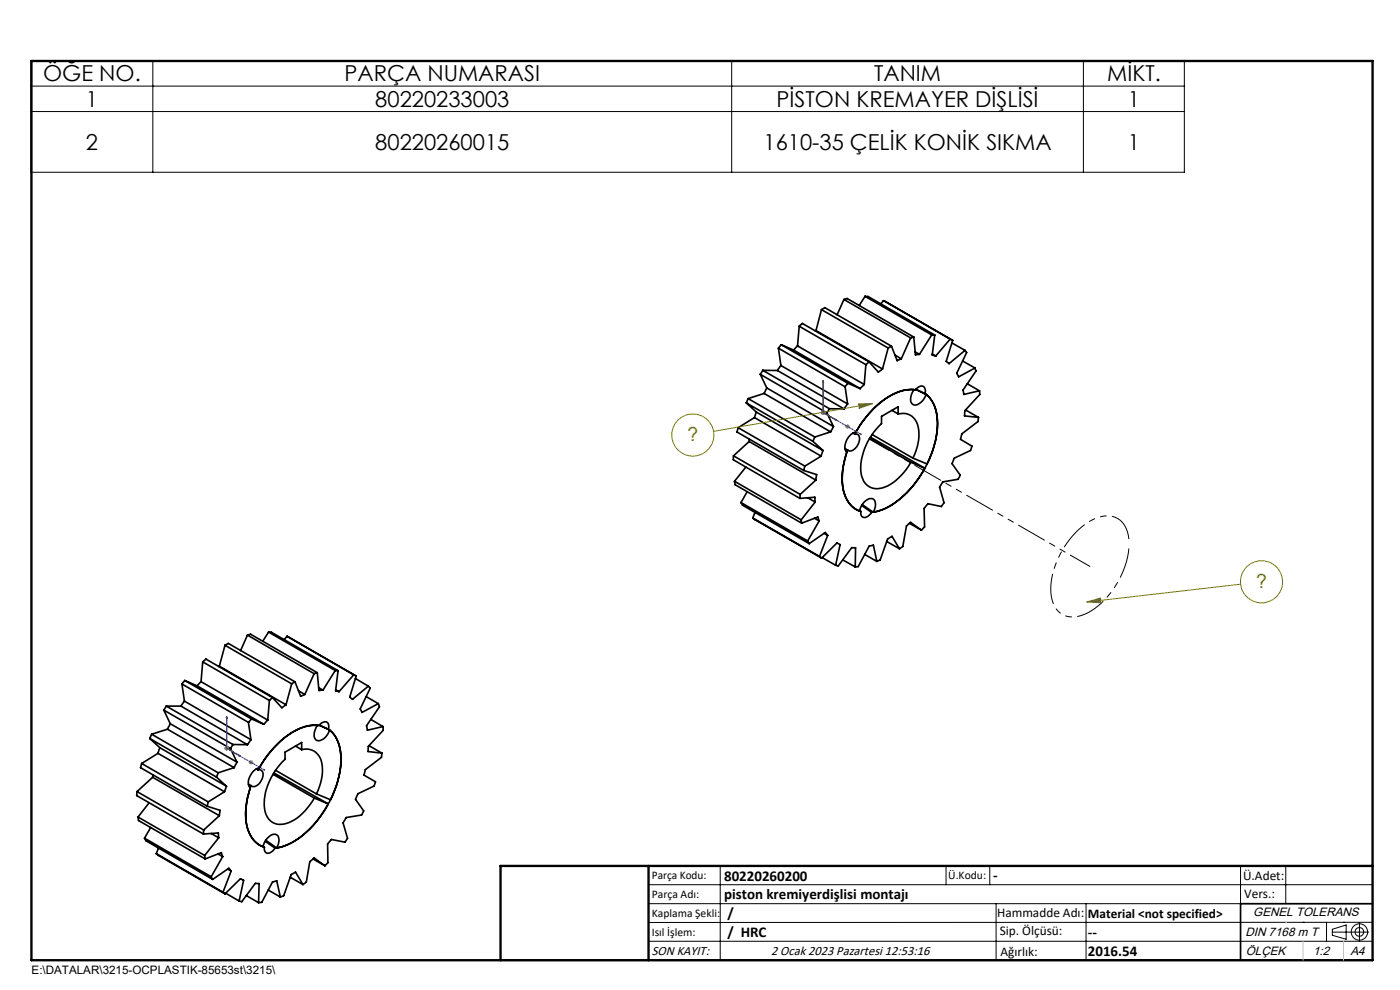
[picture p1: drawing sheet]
<svg xmlns="http://www.w3.org/2000/svg" width="297mm" height="210mm" viewBox="0 0 297 210" stroke-linecap="round" stroke-linejoin="round" font-family="sans-serif">
<g fill="none" stroke="#000" stroke-width=".35">
<path d="M161.3 79.4l14.1 8.2M161.3 79.4l1.4 2.9M161.8 78.6l-.5 .8M161.8 78.6l14.2 8.1M161.8 78.6h3.1M164.9 78.6l14.2 8.1M165.1 73.9l14.2 8.1M165.1 73.9l.6 3.6M165.7 77.5l-.8 1.1M165.7 77.5l14.1 8.2M165.7 73.1l-.6 .8M165.7 73.1l14.2 8.2"/>
<path d="M165.7 73.1l2.6 1.2M168.3 74.3l14.2 8.1M169.2 73.4l-.9 .9M169.2 73.4l14.1 8.2M169.5 69.2l.7-.6 14.2 8.2M169.5 69.2l14.2 8.2M169.5 69.2l-.3 4.2M173.1 70.1l14.1 8.2M173.1 70.1l-.1 .1M174.3 65.7l.7-.4 14.1 8.1M174.3 65.7l14.1 8.1M174.3 65.7l-1.2 4.4"/>
<path d="M179 63.5l.7-.2 14.2 8.2M179 63.5l14.2 8.2M179 63.5l-1.4 3.3M183.5 62.9h.7l14.1 8.2M183.5 62.9l14.2 8.1M183.5 62.9l-1.2 1.9M183.7 77.4l-.4 4.2M184.4 76.8l-.7 .6M184.4 76.8l1.9 2.1 .9-.6M187.4 63.8l14.7 8.4M187.4 63.8l14.2 8.1M187.4 63.8l-.6 .7"/>
<path d="M188.4 73.8l-1.2 4.5M189.1 73.4l-.7 .4M189.1 73.4l1.2 3.1 .9-.4M189.9 75.3l1.3 .8M193.2 71.7l-2 4.4M193.9 71.5l-.7 .2M193.9 71.5l.3 3.8 .9-.1M194.1 74.6l1 .6M197.7 71l.6 .1M197.7 71l-2.6 4.2M197.8 75.1l.7 .4M198.3 71.1l-.5 4.2 .7 .2"/>
<path d="M201.6 71.9l.5 .3M201.6 71.9l-3.1 3.6M201.9 72.7l2.8 1.6M202.1 72.2l-1.3 4.5 .5 .4 3.4-2.8M204.2 76.6l2.6 1.5M204.7 74.3l.4 .5-2.1 4.4 .3 .6 .1 .1 3.4-1.8M206.8 78.1l.2 .6-2.7 4.1 .2 .9 3.3-.8M155.6 96.7v.8l14.1 8.2M155.6 96.7l14.2 8.2M156.6 90.7l-.2 .9 14.1 8.2M156.6 90.7l14.1 8.2M158.2 99.1l-2.4 3"/>
<path d="M158.3 85.5l14.2 8.1M158.3 85.5l2.1 1.9M158.7 84.6l-.4 .9M158.7 84.6l14.2 8.1M158.9 93.7l14.2 8.1M158.9 93.7l-3.3 3M159 93.2l-.1 .5M160.1 88.6l-3.5 2.1M160.1 88.6l14.1 8.2M160.4 87.4l-.3 1.2M160.4 87.4l14.2 8.2M162.1 83.5l-3.4 1.1"/>
<path d="M162.1 83.5l14.1 8.1M162.7 82.3l-.6 1.2M162.7 82.3l14.1 8.2M170.5 99.8l2.7 .9-.1 1.1M170.7 98.9l-.2 .9M172.5 93.6l2.1 2M172.9 92.7l-.4 .9M174.2 96.8l-3.5 2.1M174.6 95.6l-.4 1.2M175.4 87.6l1.4 2.9M176 86.7l-.6 .9M176 86.7h3.1"/>
<path d="M176.2 91.6l-3.3 1.1M176.8 90.5l-.6 1.1M179.2 95.1l.6 .4M179.3 82l.5 3.7M179.8 95.5a13.9 13.9 0 0 0-.2 10.3l.3 .6a4.7 4.7 0 0 0 2.5 2 3.1 3.1 0 0 1 2.5-2.6 1.4 1.4 0 0 1 .7 2l-.4 .8M179.8 85.7l-.7 1M179.9 81.3l-.6 .7M179.9 81.3l2.6 1.1M180.9 91.9l.4 .2M181.3 92.1a.96 .96 0 0 1 1 .4 .96 .96 0 0 1 0 1.1 2.19 2.19 0 0 1-2.3 2l-.2-.1M183.3 81.6l-.8 .8M184.5 93l8.7 5.1"/>
<path d="M184.6 92.7l11.6 6.6M185 92.2l8.7 5M189.2 87.1l1.3 .7M190.5 87.8a3.4 3.4 0 0 1 4.4 3.5 11.3 11.3 0 0 1-1.2 5.9M190.5 87.8v-1.5l-3.5 2v1.5a12.8 12.8 0 0 0-4.2 11.2 3.4 3.4 0 0 0 5 2.3 12 12 0 0 0 5.4-5.2M193.2 98.1l3 1.2M194.3 82.6l2.2 1.1M194.3 82.6l1.9 .9M196.2 99.3a19.2 19.2 0 0 1-9.4 9l-1.6 .3M196.2 83.5a.99 .99 0 0 0 0-1.2 .99 .99 0 0 0-1.2-.3l-.8 .7a10 10 0 0 0-7.3 2.6 22.2 22.2 0 0 0-5.3 6.3 3.3 3.3 0 0 0-2.1 4.1l.1 .2a13.9 13.9 0 0 0-.2 9.6l.7 1.2a4.8 4.8 0 0 0 2.5 1.8M196.2 83.5a7.3 7.3 0 0 1 2.7 6.4 22.1 22.1 0 0 1-11 17.9l-1.6 .6-1.4 .3M196.5 83.7a2.7 2.7 0 0 1-2.7 2.2 1.75 1.75 0 0 1-.3-2.5l.4-.8a11 11 0 0 0-8.1 3.6l-2.7 3.2-1.8 2.7"/>
<path d="M196.5 83.7a7.9 7.9 0 0 1 2.4 6.9 21.4 21.4 0 0 1-2.2 7.8l-3-1.2M204.8 87l2.8 1.5M205.2 81.4l2.6 1.5M207.6 88.5l-.1 .9-3.5 2.6-.1 .5-.1 .7 2.4 1.4-.3 1-3.4 1.6-.5 1.1 1.7 2.5-.1 .3-.3 .6-3.3 .5-.7 1.1 1 3.3-.6 .8-2.8-.6-.5 .5-.4 .5 .1 4-.6 .7M207.8 82.9l.1 .8-3.2 3.4-.1 1v.1l3 .3M155.8 102.1l.2 .7 14.1 8.2M155.8 102.1l14.2 8.2M157.2 106.6l.3 .6 14.2 8.1M157.2 106.6l14.1 8.2M158.5 104.3l-1.3 2.3M159.7 109.9l14.6 8.5M159.7 109.9l14.1 8.1"/>
<path d="M160.2 108.7l-.5 1.2M169.7 105.7l3.2-.2v1M169.8 104.9l-.1 .8M170 110.3l.1 .7M171.3 114.8l.4 .5M171.3 105.6l1.6 .9M172.8 109.9l1 .6M172.9 106.5l-2.9 3.8M173.1 101.8l-3.3 3.1M173.8 110.5l-.3-.8-3.4 1.3M173.8 110.5l-2.5 4.3M173.8 118l.5 .4"/>
<path d="M174.3 118.4l3.3-3.2 .4 .2 .2 .1-.9 4.4M174.4 118.3l2.9 1.6M174.8 113.1l.8 .5M175.6 113.6l-.5-.6-3.4 2.3M175.6 113.6l-1.8 4.4M177.3 119.9l.5 .1 2.9-3.8h.8l-.1 4.1M178.8 118.8l2.6 1.5M182.4 108.3l.2 .2M182.6 108.5a.96 .96 0 0 0 .5 1.2 .96 .96 0 0 0 1.3-.4l.5-.6M182.8 107.2l2.1 1.5M183 107.1l2.2 1.5M183.4 117.6l2.6 1.5"/>
<path d="M186 119.1l-.7-3.5-.5 .1-.4 .2-2.3 4.3-.7 .1M188.1 114.9l2.7 1.5M190.8 116.4l-1.6-2.6-.9 .5-1.6 4.5-.7 .3M192.9 111l2.6 1.5M195.5 112.5l-2.3-1.7-.4 .3-.5 .5-.8 4.3-.7 .5M47.7 136.9l.7-.4 14.2 8.1M47.7 136.9l14.2 8.2M47.7 136.9l-1.2 4.4M52.5 134.7l.7-.2 14.1 8.2M52.5 134.7l14.1 8.2M52.5 134.7l-1.5 3.3M57 134.1h.6l14.1 8.2"/>
<path d="M57 134.1l14.1 8.1M57 134.1l-1.3 1.9M60.9 135l14.7 8.4M60.9 135l14.1 8.1M60.9 135l-.6 .7M31.8 156.7l14.1 8.1M31.8 156.7l2.1 1.9M32.2 155.7l-.4 1M32.2 155.7l14.1 8.2M33.5 159.8l-3.4 2.2M33.5 159.8l14.1 8.1M33.9 158.6l-.4 1.2"/>
<path d="M33.9 158.6l14.1 8.2M34.7 150.6l14.2 8.2M34.7 150.6l1.4 2.9M35.3 149.8l-.6 .8M35.3 149.8l14.1 8.1M35.3 149.8h3.1M35.5 154.7l-3.3 1M35.5 154.7l14.2 8.1M36.1 153.5l-.6 1.2M36.1 153.5l14.2 8.2M38.4 149.8l14.1 8.2M38.6 145.1l14.1 8.1"/>
<path d="M38.6 145.1l.5 3.6M39.1 148.7l-.7 1.1M39.1 148.7l14.1 8.2M39.2 144.3l-.6 .8M39.2 144.3l14.1 8.2M39.2 144.3l2.6 1.2M41.8 145.5l14.2 8.1M42.7 144.6l-.9 .9M42.7 144.6l14.1 8.1M43 140.4l.7-.6 14.1 8.2M43 140.4l14.1 8.2M43 140.4l-.3 4.2"/>
<path d="M46.5 141.3l14.2 8.2M46.5 141.3l-.1 .1M48.9 158.8l1.4 2.9M49.4 157.9l-.5 .9M49.4 157.9l3.1 .1M52.7 153.2l.5 3.7M53.2 156.9l-.7 1.1M53.3 152.5l-.6 .7M53.3 152.5l2.7 1.1M56.8 152.7l-.8 .9M57.1 148.6l-.3 4.1M57.8 148l-.7 .6"/>
<path d="M57.8 148l2 2.1 .9-.6M61.9 145.1l-1.2 4.4M62.6 144.6l-.7 .5M62.6 144.6l1.2 3.1 .9-.4M62.7 158.2l1.3 .8M63.3 146.5l1.4 .8M64 159a3.4 3.4 0 0 1 4.4 3.5 11.3 11.3 0 0 1-1.3 5.9M64 159v-1.5l-3.5 2.1v1.5a12.8 12.8 0 0 0-4.3 11 3.4 3.4 0 0 0 5 2.4 12 12 0 0 0 5.5-5.2M66.6 142.9l-1.9 4.4M67.3 142.7l-.7 .2M67.3 142.7l.4 3.8 .8-.1M67.6 145.9l.9 .5"/>
<path d="M67.7 153.8l2.2 1.1M67.8 153.8l1.9 .9M69.7 154.7v-.4a.93 .93 0 0 0-.3-1.1 .93 .93 0 0 0-1.2 .2l-.5 .5a10 10 0 0 0-7.4 2.6 22.2 22.2 0 0 0-5.3 6.4 3.2 3.2 0 0 0-2.1 4l.2 .2a12.8 12.8 0 0 0 .1 10.2l.8 1.1a4.1 4.1 0 0 0 2.1 1.3M69.7 154.7a7.9 7.9 0 0 1 2.6 7.4 22.6 22.6 0 0 1-10.2 16.6l-1.6 .7-2.2 .5M69.9 154.9a2.69 2.69 0 0 1-2.7 2.2 1.78 1.78 0 0 1-.3-2.5l.4-.7a10.2 10.2 0 0 0-7.3 2.9 23.5 23.5 0 0 0-5.2 6.5M69.9 154.9a7.9 7.9 0 0 1 2.4 6.9 20.5 20.5 0 0 1-2.2 7.8l-3-1.2M71.1 142.2l.6 .1M71.1 142.2l-2.6 4.2M71.2 146.3l.7 .4M71.7 142.3l-.5 4.2 .7 .2M75 143.1l.6 .3M75 143.1l-3.1 3.6"/>
<path d="M75.4 143.9l2.7 1.6M75.6 143.4l-1.4 4.5 .6 .4 3.3-2.8M77.7 147.8l2.6 1.5M78.1 145.5l.4 .5-2.1 4.4 .4 .7 3.5-1.8M78.3 158.2l2.7 1.6M78.7 152.6l2.5 1.5M80.3 149.3l.2 .6-2.7 4 .1 1 3.3-.8M81 159.8l-.1 .8-3.4 2.7-.2 .8-.1 .3 2.5 1.4-.4 .9-3.4 1.7-.4 1-.1 .2 1.8 2.4-.4 .7-.1 .2-3.3 .5-.6 1.1 .9 3.3-.5 .8-2.9-.5-.5 .6-.3 .3 .1 4-.7 .6M81.2 154.1l.1 .8-3.2 3.4v1v.1l2.9 .4M29.1 167.9l-.1 .9 14.1 8.1M29.1 167.9l14.1 8.2M29.3 173.3l.1 .8 14.1 8.1"/>
<path d="M29.3 173.3l14.1 8.2M30.1 162l-.3 .8 14.2 8.2M30.1 162l14.1 8.1M30.7 177.8l.3 .6 14.1 8.1M30.7 177.8l14.1 8.2M31.6 170.3l-2.3 3M32 175.5l-1.3 2.3M32.4 164.9l14.1 8.1M32.4 164.9l-3.3 3M32.5 164.4l-.1 .5M33.6 179.9l-.4 1.2M43.1 176.9l3.2-.2 .1 1"/>
<path d="M43.2 176.1l-.1 .8M44 171l2.7 .9-.2 1.1M44.2 170.1l-.2 .9M44.8 176.8l1.6 .9M45.9 164.8l2.1 2M46.3 163.9l-.4 .9M46.4 177.7l-3 3.8M46.5 173l-3.3 3.1M47.6 167.9l-3.4 2.2M48 166.8l-.4 1.1M49.7 162.8l-3.4 1.1M50.3 161.7l-.6 1.1"/>
<path d="M52.7 166.4l.6 .2M53.3 166.6a13.5 13.5 0 0 0-.3 10.4l.4 .6a4.8 4.8 0 0 0 2.4 2 3.3 3.3 0 0 1 2.5-2.7 1.45 1.45 0 0 1 .8 2.2l-.4 .8M54.4 163.1l.4 .2M54.8 163.3a.97 .97 0 0 1 .9 .4 .97 .97 0 0 1 0 1.1 2.2 2.2 0 0 1-2.3 2l-.1-.2M55.8 179.5l.3 .2M56.1 179.7a.97 .97 0 0 0 .5 1.3 .97 .97 0 0 0 1.3-.5l.4-.6M56.3 178.5l2 1.4M56.4 178.3l2.3 1.6M57.9 164.2l8.8 5.1M58.1 164l11.5 6.5M58.5 163.4l8.6 5M66.7 169.3l2.9 1.2"/>
<path d="M69.6 170.5a18.2 18.2 0 0 1-10.2 9.2l-.7 .2M33.2 181.1l14.5 8.5M33.2 181.1l14.1 8.2M43.4 181.5l.1 .7M44.8 186l.3 .5M46.2 181.1l1 .6M47.2 181.7l-.2-.8-3.5 1.3M47.2 181.7l-2.4 4.3M47.3 189.3l.4 .3M47.7 189.6l3.3-3.2 .7 .3-1 4.4M47.9 189.5l2.8 1.6M48.3 184.4l.7 .4"/>
<path d="M49 184.8l-.5-.6-3.4 2.3M49 184.8l-1.7 4.5M50.7 191.1l.6 .2 2.9-3.9h.8l-.1 4.1M52.2 190l2.7 1.5M56.9 188.8l2.6 1.5M59.5 190.3l-.8-3.5-.9 .3-2.3 4.3-.6 .1M61.6 186.1l2.7 1.5M64.3 187.6l-1.6-2.6-.7 .4-.2 .1-1.6 4.5-.7 .3M66.4 182.2l2.5 1.4M68.9 183.6l-2.3-1.6-.9 .8-.7 4.3-.7 .5M291.2 191.7h-28v12M106.2 203.7h185"/>
</g>
<path d="M239.5 115a5.3 5.3 0 0 0-3.4-5.4 7.8 7.8 0 0 0-6.6 2.1 18.1 18.1 0 0 0-6.5 14.4 4.6 4.6 0 0 0 5.2 4.7 13.2 13.2 0 0 0 8.4-6.5 17.6 17.6 0 0 0 2.9-8.6" fill="none" stroke="#000" stroke-width=".21" stroke-dasharray="6.3 1.3 1.3 1.3 1.3 1.3" stroke-dashoffset="-.7"/>
<path d="M231.2 120.1l-46.8-27" fill="none" stroke="#000" stroke-width=".21" stroke-dasharray="6.3 1.3 1.3 1.3 1.3 1.3" stroke-dashoffset="1.6"/>
<g fill="none" stroke="#808000" stroke-width=".21">
<path d="M182.1 85.6h3l-2.8 1zM185.1 85.6l-33.7 5.9M230.5 127.7l3-.8 .1 1zM263.2 123.9l-32.7 3.8"/>
<circle cx="147" cy="92.3" r="4.5"/>
<circle cx="267.6" cy="123.4" r="4.5"/>
</g>
<g fill="none" stroke="#000" stroke-width=".21">
<path d="M6.6 12.9h244.6v23.6h-244.6zM6.6 18.3h244.6M32.4 12.9v23.6M155.2 12.9v23.6M229.8 12.9v23.6M6.6 23.7h244.6M137.6 187.7h153.6M137.6 191.7h153.6M137.6 199.7h153.6M152.8 183.7v20M200.7 183.7v4M210 183.7v4"/>
<path d="M211.3 191.7v12M230.4 191.7v12M263.2 183.7v20M272.8 183.7v8M276.4 195.6h.1M281.4 195.6v4.1M282.6 197.7h7.8M282.6 197.1l3-.9v3l-3-.8zM285 195.6h.1M288.4 195.8v3.8M291.2 195.6l-153.6 .1"/>
<circle cx="288.4" cy="197.7" r="1.74"/>
<circle cx="288.4" cy="197.7" r=".93"/>
</g>
<path d="M174.6 80.7l.1 .4-.1-.1zM174.6 80.7v6.8l3 1.7M175.6 88.1l.3 .2zM175.6 88.1l7.1 4.1M177.3 89l.3 .2-.3-.1zM182.4 92l.3 .2zM48.1 151.9v6.8l2.9 1.7M48.1 151.9l.1 .4-.2-.1zM49.1 159.3l7.1 4.1M49.1 159.3l.3 .1zM50.7 160.2l.3 .2-.3-.1zM55.8 163.2l.4 .2z" fill="none" stroke="#00f" stroke-width=".21"/>
<g fill="none" stroke="#808080" stroke-width=".21">
<path d="M174.1 87.5h1M174.3 87.2l.7 .7M174.6 87v1M175 87.2l-.7 .7M179.3 90.5h1M179.4 90.1l.8 .7M179.8 90v1M180.2 90.1l-.8 .7M47.6 158.7h1M47.7 158.4l.7 .7M48.1 158.2v1M48.4 158.4l-.7 .7"/>
<path d="M52.7 161.7h1.1M52.9 161.4l.7 .7M53.2 161.2v1M53.6 161.4l-.7 .7"/>
</g>
<path d="M6.7 12.9h284.5v190.8h-284.5zM137.6 183.7v20M291.2 183.7h-185v20" fill="none" stroke="#000" stroke-width=".5"/>
<path d="M272.8 195.6h.1M276.4 199.7v4M285 199.7v4" fill="none" stroke="#c0c0c0" stroke-width=".21"/>
<path d="M230.5 127.7l3-.8 .1 1zM182.1 85.6h3l-2.8 1z" fill="#808000"/>
<g fill="#00f">
<path d="M177.3 89l.3 .2-.3-.1zM174.6 80.7l.1 .4-.1-.1zM182.4 92l.3 .2zM175.6 88.1l.3 .2zM177.3 89l.3 .2-.3-.1zM174.6 80.7l.1 .4-.1-.1z"/>
<path d="M50.7 160.2l.3 .2-.3-.1zM48.1 151.9l.1 .4-.2-.1zM55.8 163.2l.4 .2zM49.1 159.3l.3 .1zM50.7 160.2l.3 .2-.3-.1zM48.1 151.9l.1 .4-.2-.1z"/>
</g>
<g font-size="4.7">
<text x="9.1" y="17.3">ÖĞE NO.</text>
<text x="73.1" y="17.3">PARÇA NUMARASI</text>
<text x="185.4" y="17.3">TANIM</text>
<text x="234.9" y="17.3">MİKT.</text>
<text x="18.2" y="22.6">1</text>
<text x="79.6" y="22.6">80220233003</text>
<text x="164.7" y="22.6">PİSTON KREMAYER DİŞLİSİ</text>
<text x="239.3" y="22.6">1</text>
<text x="18.2" y="31.8">2</text>
<text x="79.6" y="31.8">80220260015</text>
<text x="162" y="31.8">1610-35 ÇELİK KONİK SIKMA</text>
<text x="239.3" y="31.8">1</text>
</g>
<g font-size="4.1" fill="#808000">
<text x="145.8" y="93.6">?</text>
<text x="266.5" y="124.7">?</text>
</g>
<g font-size="3.2">
<text x="153.6" y="186.8">80220260200</text>
<text x="153.6" y="190.8">piston kremiyerdişlisi montajı</text>
<text x="210.7" y="186.6">-</text>
<text x="154.3" y="194.8">/</text>
<text x="154.3" y="198.8">/ HRC</text>
<text x="230.8" y="198.7">--</text>
<text x="230.8" y="202.8">2016.54</text>
</g>
<g font-size="2.8">
<text x="263.7" y="186.7">Ü.Adet:</text>
<text x="263.9" y="190.5">Vers.:</text>
<text x="211.5" y="194.5">Hammadde Adı:</text>
<text x="230.8" y="194.7">Material &lt;not specified&gt;</text>
<text x="138.3" y="202.6">SON KAYIT:</text>
<text x="163.6" y="202.6">2 Ocak 2023 Pazartesi 12:53:16</text>
<text x="212.1" y="198.4">Sip. Ölçüsü:</text>
<text x="212.2" y="202.7">Ağırlık:</text>
</g>
<g font-size="2.6">
<text x="265.9" y="194.4">GENEL TOLERANS</text>
<text x="264.2" y="198.5">DIN 7168 m T</text>
<text x="264.3" y="202.6">ÖLÇEK</text>
<text x="278.5" y="202.6">1:2</text>
<text x="286.5" y="202.6">A4</text>
</g>
<g font-size="2.5">
<text x="138.3" y="186.4">Parça Kodu:</text>
<text x="138.3" y="190.5">Parça Adı:</text>
<text x="201.2" y="186.5">Ü.Kodu:</text>
<text x="138.3" y="194.5">Kaplama Şekli:</text>
<text x="138.3" y="198.6">Isıl İşlem:</text>
<text x="6.7" y="206.7">E:\DATALAR\3215-OCPLASTIK-85653st\3215\</text>
</g>
</svg>
